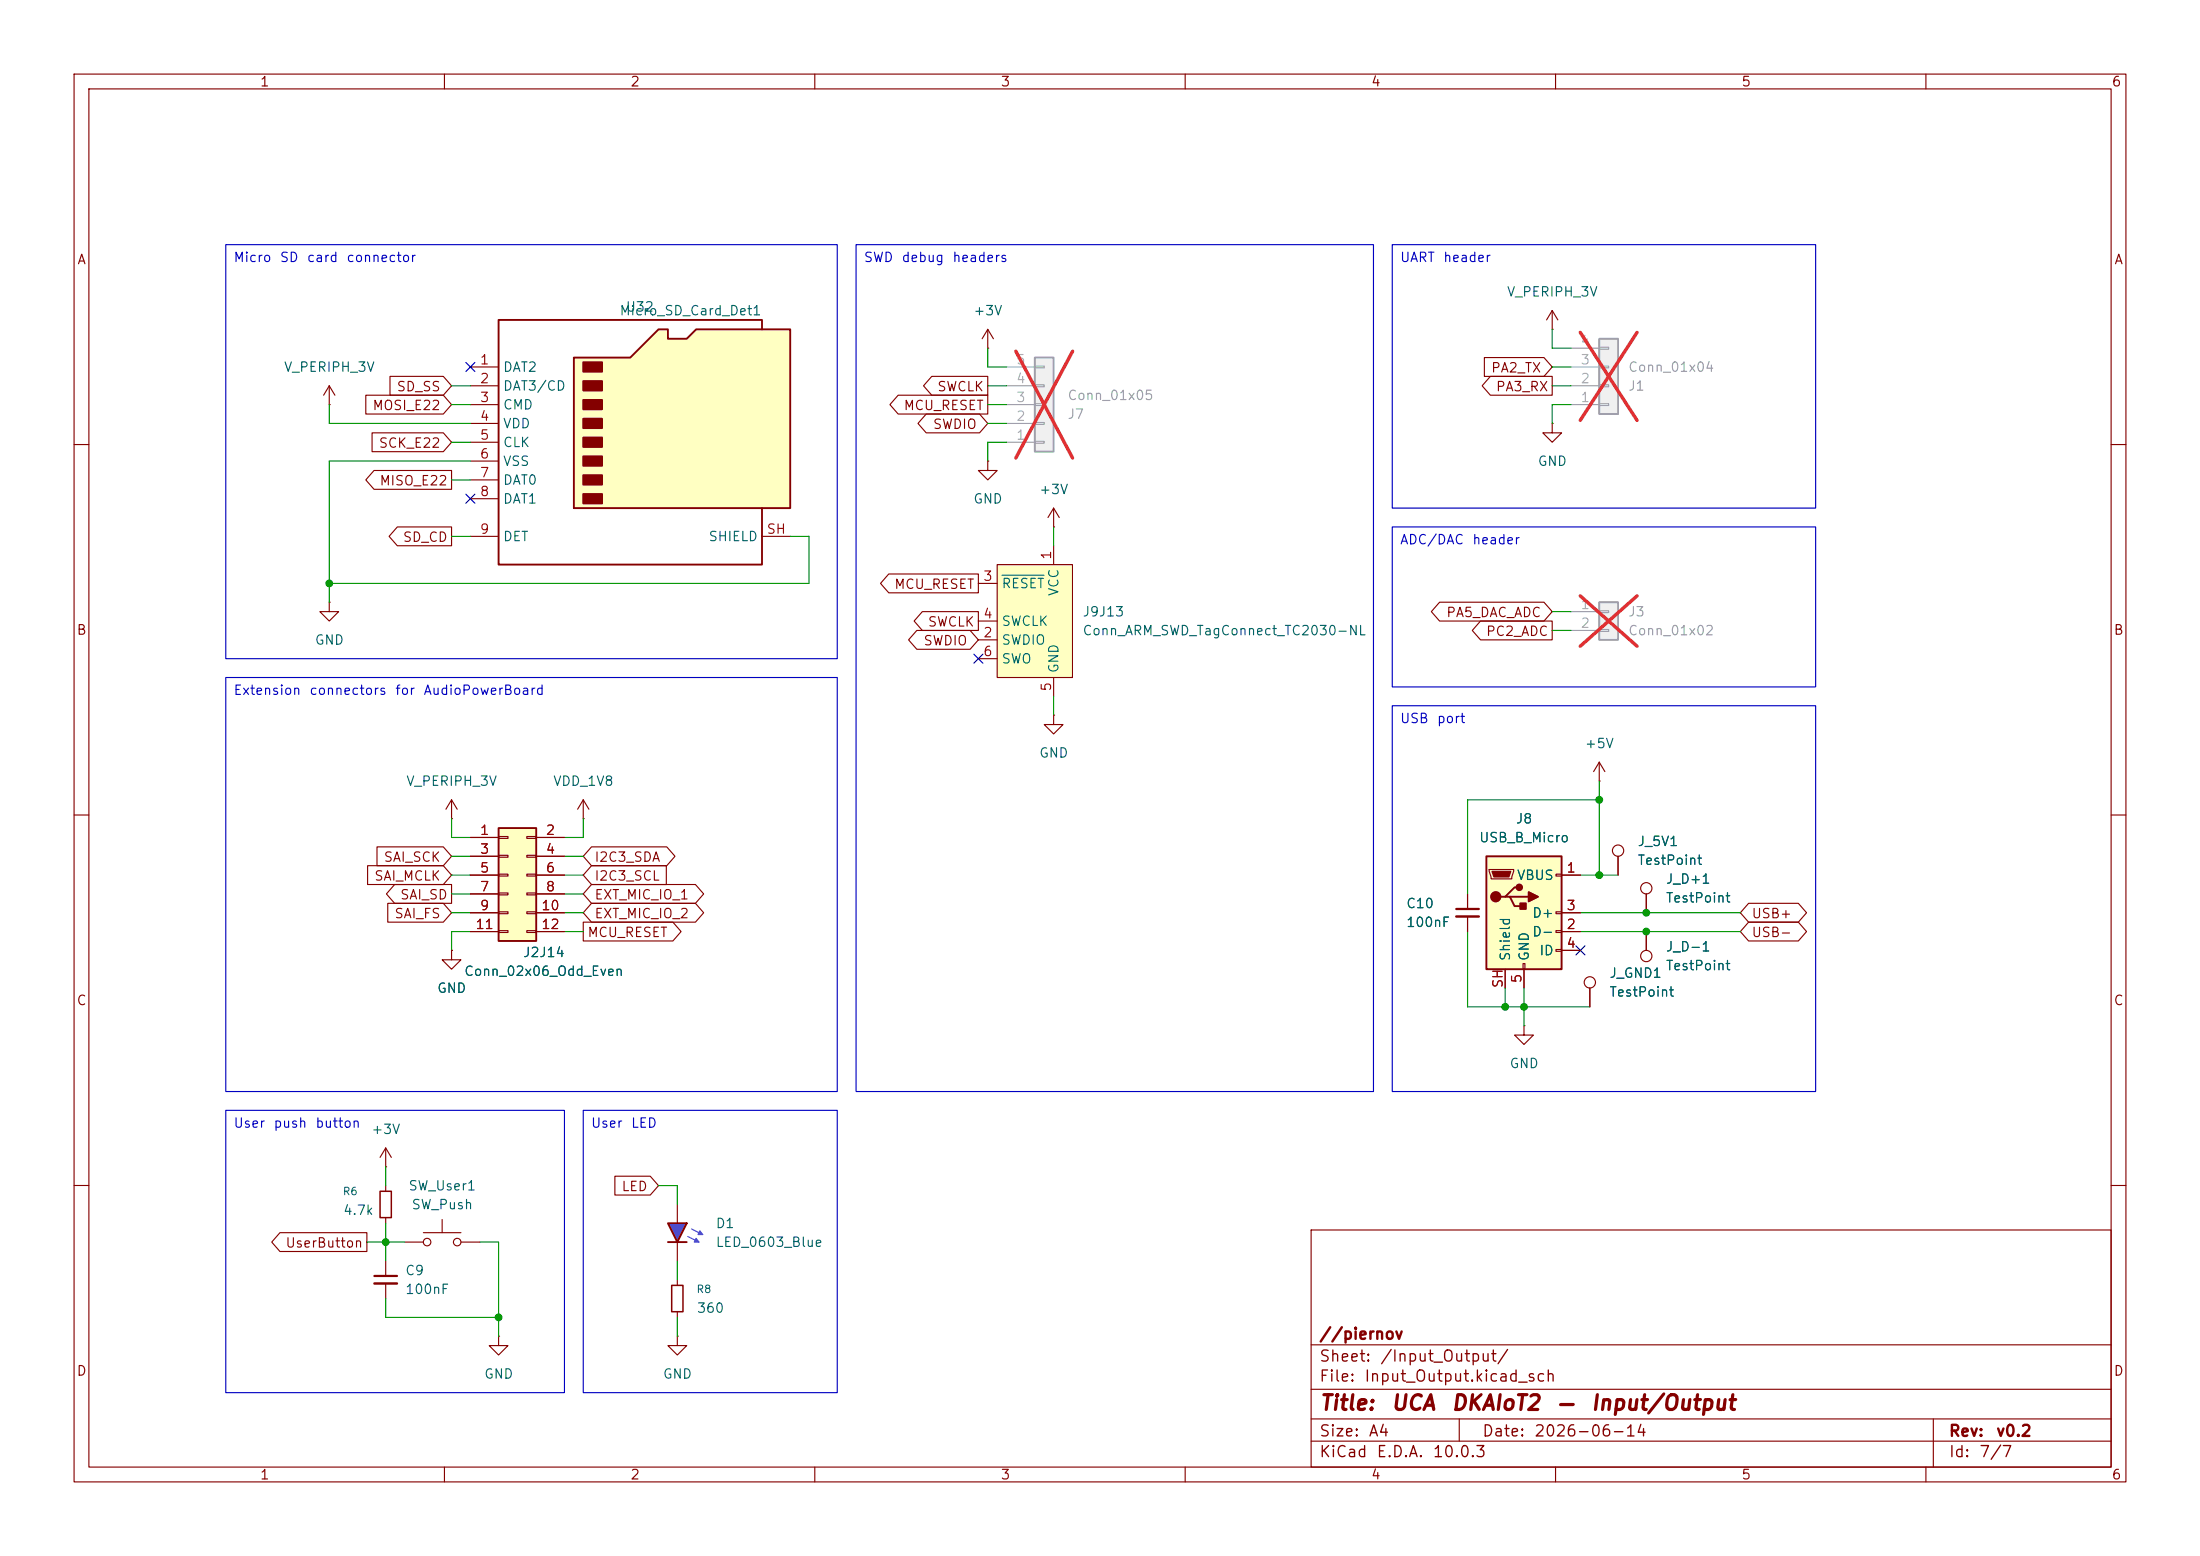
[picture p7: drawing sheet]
<svg xmlns="http://www.w3.org/2000/svg" width="297mm" height="210mm" viewBox="0 0 297 210" stroke-linecap="round" stroke-linejoin="round" font-family="sans-serif">
<g fill="none" stroke="#840000" stroke-width=".15">
<path d="M10 10h277v190h-277zM12 12h273v186h-273zM60 10v2M110 10v2M160 10v2M210 10v2M260 10v2M10 60h2M285 60h2M10 110h2M78.7 110.5h.1M78.7 108l-.7 1.2"/>
<path d="M78.7 108l.8 1.2M78.7 108v2.5M218.4 115.6v2.5M285 110h2M10 160h2M177 166h108v32h-108zM285 160h2M60 198v2M110 198v2M160 198v2M177 194.5h108M177 191.5h108"/>
<path d="M177 187.5h108M177 181.5h108M197 191.5v3M210 198v2M260 198v2M261 191.5v6.5"/>
<circle cx="218.4" cy="114.8" r=".76"/>
</g>
<path d="M200.7 115.6h10.1v15.2h-10.1z" fill="#ffffc2"/>
<path d="M200.7 115.6h10.1v15.2h-10.1zM205.1 119.8h-.6l-1.3 1.2h-.6M203.2 121h.6l.7 1.3h1.2M203.8 121h2.6" fill="none" stroke="#840000" stroke-width=".25"/>
<g fill="none" stroke="#840000" stroke-width=".15">
<path d="M133.3 47h.1M133.3 44.5l-.7 1.2M133.3 44.5l.8 1.2M133.3 44.5v2.5M201 117.3h3.3v.3l-.2 1h-2.8zM210.1 118h.7v.2h-.7zM210.8 118.1h2.6M215.9 105.4h.1M215.9 102.9l-.8 1.2M215.9 102.9l.8 1.2M215.9 102.9v2.5M198.1 120.7v2"/>
<path d="M198.1 123.7v2M203.2 130.8v2.6M205.6 130h.3v.8h-.3zM205.7 138.4v1.3h1.3l-1.3 1.3-1.2-1.3h1.2M205.7 138.4h.1M205.7 130.8v2.6M210.1 123.1h.7v.2h-.7zM210.1 125.6h.7v.3h-.7zM210.1 128.1h.7v.3h-.7zM210.8 125.7h2.6M210.8 123.2h2.6M210.8 128.3h2.6"/>
</g>
<path d="M201.4 117.6h2.6l-.3 .8h-2z" fill="#840000" stroke="#840000" stroke-width=".15"/>
<g fill="#840000" stroke="#840000" stroke-width=".25">
<path d="M205.2 121.9h.8v.8h-.8z"/>
<path d="M206.4 120.4l1.2 .6-1.2 .7z"/>
<circle cx="201.9" cy="121" r=".63"/>
<circle cx="205.1" cy="119.8" r=".38"/>
</g>
<path d="M196.6 122.7h3" fill="none" stroke="#840000" stroke-width=".3"/>
<path d="M196.6 123.7h3" fill="none" stroke="#840000" stroke-width=".33"/>
<path d="M134.6 76.2h10.2v15.2h-10.2z" fill="#ffffc2"/>
<path d="M132.1 78.7h2.5M134.6 76.2h10.2v15.2h-10.2zM142.2 73.7v2.5M132.1 86.4h2.5M132.1 83.8h2.5M132.1 88.9h2.5M142.2 96.5v1.3h1.3l-1.3 1.3-1.2-1.3h1.2M142.2 96.5h.1M142.2 91.4v2.6M91.4 172.7v.8M91.4 177v.8" fill="none" stroke="#840000" stroke-width=".15"/>
<path d="M135.3 77.6h5.6" fill="none" stroke="#006464" stroke-width=".15"/>
<path d="M90.7 173.5h1.5v3.5h-1.5z" fill="none" stroke="#840000" stroke-width=".2"/>
<path d="M90.2 165.1h2.5l-1.3 2.5z" fill="#4646c8"/>
<path d="M90.2 165.1h2.5l-1.3 2.5zM90.2 167.6h2.5" fill="none" stroke="#840000" stroke-width=".25"/>
<path d="M92.8 166.9l1.6 .7M93.3 165.9l1.6 .7" fill="none" stroke="#4646c8" stroke-width=".15"/>
<g fill="#4646c8" stroke="#4646c8" stroke-width=".15">
<path d="M94.5 166.1l.4 .5h-.7z"/>
<path d="M94 167.1l.4 .5h-.7z"/>
</g>
<path d="M142.2 71.1h.1M142.2 68.6l-.7 1.3M142.2 68.6l.8 1.3M142.2 68.6v2.5M91.4 162.6v2.5M91.4 167.6v2.6M91.4 180.3v1.3h1.3l-1.3 1.3-1.2-1.3h1.2M91.4 180.3h.1" fill="none" stroke="#840000" stroke-width=".15"/>
<path d="M67.3 111.8h5.1v15.2h-5.1z" fill="#ffffc2"/>
<path d="M67.3 111.8h5.1v15.2h-5.1z" fill="none" stroke="#840000" stroke-width=".25"/>
<g fill="none" stroke="#840000" stroke-width=".15">
<path d="M44.4 54.6h.1M44.4 52.1l-.7 1.2M44.4 52.1l.8 1.2M44.4 52.1v2.5M61 110.5h.1M61 108l-.8 1.2M61 108l.7 1.2M61 108v2.5M63.5 113h3.8M63.5 115.6h3.8M63.5 118.1h3.8M67.3 112.9h1.3v.3h-1.3z"/>
<path d="M67.3 115.4h1.3v.3h-1.3zM67.3 118h1.3v.2h-1.3zM71.1 112.9h1.3v.3h-1.3zM71.1 115.4h1.3v.3h-1.3zM71.1 118h1.3v.2h-1.3zM72.4 113h3.8M72.4 115.6h3.8M72.4 118.1h3.8M61 128.3v1.2h1.2l-1.2 1.3-1.3-1.3h1.3M61 128.3h.1M63.5 120.7h3.8M63.5 123.2h3.8"/>
<path d="M63.5 125.7h3.8M67.3 120.5h1.3v.3h-1.3zM67.3 123.1h1.3v.2h-1.3zM67.3 125.6h1.3v.3h-1.3zM71.1 120.5h1.3v.3h-1.3zM71.1 123.1h1.3v.2h-1.3zM71.1 125.6h1.3v.3h-1.3zM72.4 120.7h3.8M72.4 123.2h3.8M72.4 125.7h3.8M52.1 157.5h.1M52.1 154.9l-.8 1.3"/>
<path d="M52.1 154.9l.7 1.3M52.1 154.9v2.6M52.1 160v.8M52.1 164.3v.8M52.1 170.2v2M52.1 173.2v2.1M54.6 167.6h2.5M57.1 166.4h5.1M59.7 164.6v1.8M62.2 167.6h2.6M67.3 180.3v1.3h1.3l-1.3 1.3-1.3-1.3h1.3M67.3 180.3h.1"/>
<circle cx="57.7" cy="167.6" r=".51"/>
<circle cx="61.7" cy="167.6" r=".51"/>
</g>
<path d="M50.5 172.2h3.1" fill="none" stroke="#840000" stroke-width=".3"/>
<path d="M50.5 173.2h3.1" fill="none" stroke="#840000" stroke-width=".33"/>
<path d="M51.3 160.8h1.5v3.5h-1.5z" fill="none" stroke="#840000" stroke-width=".2"/>
<path d="M77.5 48.3h7.6l3.8-3.8h1.3v1.2h2.5l1.3-1.2h12.7v24.1h-29.2z" fill="#ffffc2"/>
<path d="M77.5 48.3h7.6l3.8-3.8h1.3v1.2h2.5l1.3-1.2h12.7v24.1h-29.2zM102.9 44.5v-1.3h-35.6v33h35.6v-7.6" fill="none" stroke="#840000" stroke-width=".25"/>
<g fill="#840000" stroke="#840000" stroke-width=".25">
<path d="M78.7 48.9h2.6v1.3h-2.6z"/>
<path d="M78.7 51.4h2.6v1.3h-2.6z"/>
<path d="M78.7 54h2.6v1.2h-2.6z"/>
<path d="M78.7 56.5h2.6v1.3h-2.6z"/>
<path d="M78.7 59.1h2.6v1.2h-2.6z"/>
<path d="M78.7 61.6h2.6v1.3h-2.6z"/>
<path d="M78.7 64.1h2.6v1.3h-2.6z"/>
<path d="M78.7 66.7h2.6v1.2h-2.6z"/>
</g>
<g fill="none" stroke="#840000" stroke-width=".15">
<path d="M63.5 49.5h3.8M63.5 52.1h3.8M63.5 54.6h3.8M63.5 57.2h3.8M63.5 59.7h3.8M209.5 44.5h.1M209.5 41.9l-.7 1.3M209.5 41.9l.8 1.3M209.5 41.9v2.6M63.5 62.2h3.8M63.5 64.8h3.8M63.5 67.3h3.8"/>
<path d="M63.5 72.4h3.8M102.9 72.4h3.8M44.4 81.3v1.3h1.3l-1.3 1.2-1.2-1.2h1.2M44.4 81.3h.1"/>
</g>
<path d="M215.9 81.3h2.5v5.1h-2.5z" fill="#f0f0f0"/>
<path d="M215.9 81.3h2.5v5.1h-2.5z" fill="none" stroke="#a1a1a1" stroke-width=".25"/>
<path d="M212.1 82.6h3.8M212.1 85.1h3.8M215.9 82.4h1.3v.3h-1.3zM215.9 85h1.3v.2h-1.3z" fill="none" stroke="#a1a1a1" stroke-width=".15"/>
<path d="M213.3 80.4l7.7 6.8M221 80.4l-7.7 6.8" fill="none" stroke="#e12e31" stroke-width=".46"/>
<path d="M209.5 57.2v1.2h1.3l-1.3 1.3-1.2-1.3h1.2M209.5 57.2h.1" fill="none" stroke="#840000" stroke-width=".15"/>
<path d="M139.7 48.3h2.5v12.7h-2.5z" fill="#f0f0f0"/>
<path d="M139.7 48.3h2.5v12.7h-2.5z" fill="none" stroke="#a1a1a1" stroke-width=".25"/>
<path d="M135.9 59.7h3.8M135.9 57.2h3.8M135.9 54.6h3.8M135.9 52.1h3.8M135.9 49.5h3.8M139.7 59.6h1.3v.2h-1.3zM139.7 57h1.3v.3h-1.3zM139.7 54.5h1.3v.2h-1.3zM139.7 51.9h1.3v.3h-1.3zM139.7 49.4h1.3v.3h-1.3z" fill="none" stroke="#a1a1a1" stroke-width=".15"/>
<path d="M137.1 47.4l7.7 14.4M144.8 47.4l-7.7 14.4" fill="none" stroke="#e12e31" stroke-width=".46"/>
<g fill="none" stroke="#840000" stroke-width=".15">
<path d="M133.3 62.2v1.3h1.3l-1.3 1.3-1.2-1.3h1.2M133.3 62.2h.1M222.2 120.7v2.5M222.2 125.7v2.6"/>
<circle cx="222.2" cy="119.9" r=".76"/>
<circle cx="222.2" cy="129" r=".76"/>
</g>
<path d="M215.9 45.7h2.5v10.2h-2.5z" fill="#f0f0f0"/>
<path d="M215.9 45.7h2.5v10.2h-2.5z" fill="none" stroke="#a1a1a1" stroke-width=".25"/>
<path d="M212.1 54.6h3.8M212.1 52.1h3.8M212.1 49.5h3.8M212.1 47h3.8M215.9 54.5h1.3v.2h-1.3zM215.9 51.9h1.3v.3h-1.3zM215.9 49.4h1.3v.3h-1.3zM215.9 46.9h1.3v.2h-1.3z" fill="none" stroke="#a1a1a1" stroke-width=".15"/>
<path d="M213.3 44.9l7.7 11.8M221 44.9l-7.7 11.8" fill="none" stroke="#e12e31" stroke-width=".46"/>
<g fill="none" stroke="#840000" stroke-width=".15">
<path d="M49.4 53.3h10.4l1.2 1.3-1.2 1.3h-10.4zM50.2 58.4h9.6l1.2 1.3-1.2 1.3h-9.6zM52.6 50.8h7.2l1.2 1.3-1.2 1.2h-7.2zM121.3 53.3h12v2.6h-12l-1.2-1.3zM125 55.9h7.2l1.1 1.3-1.1 1.2h-7.2l-1.1-1.2zM125.8 50.8h7.5v2.5h-7.5l-1.1-1.2zM200.4 48.3h8l1.1 1.2-1.1 1.3h-8zM201.2 50.8h8.3v2.5h-8.3l-1.1-1.2zM50.5 63.5h10.5v2.5h-10.5l-1.1-1.2zM53.6 71.1h7.4v2.6h-7.4l-1.1-1.3zM120 77.5h12.1v2.5h-12.1l-1.1-1.3zM123.8 85.1h7.2l1.1 1.3-1.1 1.2h-7.2l-1.1-1.2z"/>
<path d="M124.5 82.5h7.6v2.6h-7.6l-1.1-1.3zM194.3 81.3h14.1l1.1 1.3-1.1 1.2h-14.1l-1.1-1.2zM199.9 83.8h9.6v2.6h-9.6l-1.1-1.3zM49.6 116.8h10.2l1.2 1.3-1.2 1.3h-10.2zM50.9 114.3h8.9l1.2 1.3-1.2 1.2h-8.9zM53.3 119.4h7.7v2.5h-7.7l-1.1-1.2zM63.5 118.1h3.8M63.5 113h3.8M63.5 115.6h3.8M72.4 118.1h3.8M72.4 113h3.8M72.4 115.6h3.8"/>
<path d="M79.9 119.4h14l1.1 1.3-1.1 1.2h-14l-1.2-1.2zM79.9 114.3h10.1l1.1 1.3-1.1 1.2h-10.1l-1.2-1.2zM79.9 116.8h10.1v2.6h-10.1l-1.2-1.3zM210.8 118.1h2.6M218.4 115.6v2.5M52.3 121.9h7.5l1.2 1.3-1.2 1.3h-7.5zM61 128.3h.1M63.5 125.7h3.8M63.5 123.2h3.8M63.5 120.7h3.8M72.4 125.7h3.8M72.4 123.2h3.8"/>
<path d="M72.4 120.7h3.8M78.7 124.5h12.1l1.2 1.2-1.2 1.3h-12.1zM79.9 121.9h14l1.1 1.3-1.1 1.3h-14l-1.2-1.3zM198.1 120.7v2M198.1 123.7v2M203.2 130.8v2.6M205.7 130.8v2.6M210.8 125.7h2.6M210.8 123.2h2.6M210.8 128.3h2.6M214.6 133.4v2.5M222.2 120.7v2.5"/>
<path d="M222.2 125.7v2.6M236.1 121.9h6.7l1.1 1.3-1.1 1.3h-6.7l-1.2-1.3zM236.1 124.5h6.7l1.1 1.2-1.1 1.3h-6.7l-1.2-1.3zM83 158.7h4.8l1.1 1.3-1.1 1.3h-4.8zM37.8 166.4h11.7v2.5h-11.7l-1.1-1.3z"/>
<circle cx="214.6" cy="132.6" r=".76"/>
</g>
<g fill="none" stroke="#009600" stroke-width=".15">
<path d="M44.4 54.6v2.6h19.1M61 59.7h2.5M61 52.1h2.5M61 54.6h2.5M133.3 57.2h2.6M133.3 52.1h2.6M133.3 54.6h2.6M133.3 47v2.5h2.6M135.9 59.7h-2.6v2.5M209.5 52.1h2.6M209.5 49.5h2.6M209.5 44.5v2.5h2.6"/>
<path d="M212.1 54.6h-2.6v2.6M61 72.4h2.5M61 64.8h2.5M63.5 62.2h-19.1v19.1M106.7 72.4h2.5v6.3h-64.8M142.2 71.1v2.6M142.2 94v2.5M209.5 85.1h2.6M209.5 82.6h2.6M61 110.5v2.5h2.5M61 115.6h2.5M61 118.1h2.5"/>
<path d="M76.2 115.6h2.5M76.2 118.1h2.5M78.7 110.5v2.5h-2.5M213.4 118.1h5M215.9 108h-17.8v12.7M215.9 105.4v12.7M61 120.7h2.5M61 123.2h2.5M63.5 125.7h-2.5v2.6M76.2 120.7h2.5M76.2 123.2h2.5M76.2 125.7h2.5"/>
<path d="M198.1 125.7v10.2h16.5M203.2 133.4v2.5M205.7 133.4v5M213.4 123.2h21.5M213.4 125.7h21.5M52.1 157.5v2.5M49.5 167.6h5.1M52.1 175.3v2.5h15.2M52.1 165.1v5.1M64.8 167.6h2.5v12.7M88.9 160h2.5v2.6M91.4 170.2v2.5"/>
<path d="M91.4 177.8v2.5"/>
</g>
<path d="M62.9 48.9l1.2 1.2M64.1 48.9l-1.2 1.2M62.9 66.7l1.2 1.2M64.1 66.7l-1.2 1.2M131.5 88.3l1.2 1.2M132.7 88.3l-1.2 1.2M212.8 127.7l1.2 1.2M214 127.7l-1.2 1.2" fill="none" stroke="#000084" stroke-width=".15"/>
<path d="M30.5 33h82.5v55.9h-82.5zM115.6 33h69.8v114.3h-69.8zM188 33h57.1v35.6h-57.1zM188 71.1h57.1v21.6h-57.1zM30.5 91.4h82.5v55.9h-82.5zM188 95.3h57.1v52h-57.1zM30.5 149.9h45.7v38.1h-45.7zM78.7 149.9h34.3v38.1h-34.3z" fill="none" stroke="#0000c2" stroke-width=".15"/>
<g fill="#009600" stroke="#009600" stroke-width=".14">
<circle cx="205.7" cy="135.9" r=".46"/>
<circle cx="203.2" cy="135.9" r=".46"/>
<circle cx="215.9" cy="118.1" r=".46"/>
<circle cx="222.2" cy="123.2" r=".46"/>
<circle cx="222.2" cy="125.7" r=".46"/>
<circle cx="215.9" cy="108" r=".46"/>
<circle cx="52.1" cy="167.6" r=".46"/>
<circle cx="67.3" cy="177.8" r=".46"/>
<circle cx="44.4" cy="78.7" r=".46"/>
</g>
<g font-size="2" fill="#840000">
<text x="178" y="190.8">Title:</text>
<text x="187.7" y="190.8">UCA</text>
<text x="195.8" y="190.8">DKAIoT2</text>
<text x="210" y="190.8">—</text>
<text x="214.6" y="190.8">Input/Output</text>
</g>
<g font-size="1.5" fill="#840000">
<text x="178" y="184.2">Sheet:</text>
<text x="178" y="181.2">//piernov</text>
<text x="186.2" y="184.2">/Input_Output/</text>
<text x="178" y="186.9">File:</text>
<text x="184.1" y="186.9">Input_Output.kicad_sch</text>
<text x="178" y="197.1">KiCad</text>
<text x="178" y="194.3">Size:</text>
<text x="184.7" y="194.3">A4</text>
<text x="185.7" y="197.1">E.D.A.</text>
<text x="193.3" y="197.1">10.0.3</text>
<text x="200" y="194.3">Date:</text>
<text x="207" y="194.3">2026-06-14</text>
<text x="263" y="194.3">Rev:</text>
<text x="263" y="197.1">Id:</text>
<text x="267.1" y="197.1">7/7</text>
<text x="269.4" y="194.3">v0.2</text>
</g>
<g font-size="1.3" fill="#840000">
<text x="35" y="12">1</text>
<text x="85" y="12">2</text>
<text x="135" y="12">3</text>
<text x="185" y="12">4</text>
<text x="235" y="12">5</text>
<text x="285" y="12">6</text>
<text x="10.3" y="36">A</text>
<text x="285.3" y="36">A</text>
<text x="53.5" y="53.1">SD_SS</text>
<text x="126.4" y="53.1">SWCLK</text>
<text x="201.2" y="50.6">PA2_TX</text>
<text x="201.9" y="53.1">PA3_RX</text>
<text x="50.2" y="55.7">MOSI_E22</text>
<text x="121.9" y="55.7">MCU_RESET</text>
<text x="125.9" y="58.2">SWDIO</text>
<text x="51" y="60.8">SCK_E22</text>
<text x="51.1" y="65.8">MISO_E22</text>
<text x="54.3" y="73.5">SD_CD</text>
<text x="120.6" y="79.8">MCU_RESET</text>
<text x="195.2" y="83.6">PA5_DAC_ADC</text>
<text x="10.3" y="86">B</text>
<text x="124.6" y="87.4">SWDIO</text>
<text x="125.2" y="84.9">SWCLK</text>
<text x="200.5" y="86.2">PC2_ADC</text>
<text x="285.3" y="86">B</text>
<text x="50.4" y="119.2">SAI_MCLK</text>
<text x="51.7" y="116.6">SAI_SCK</text>
<text x="80.2" y="116.6">I2C3_SDA</text>
<text x="80.2" y="119.2">I2C3_SCL</text>
<text x="53.2" y="124.3">SAI_FS</text>
<text x="53.9" y="121.7">SAI_SD</text>
<text x="80.2" y="121.7">EXT_MIC_IO_1</text>
<text x="80.2" y="124.3">EXT_MIC_IO_2</text>
<text x="236.4" y="124.3">USB+</text>
<text x="79.2" y="126.8">MCU_RESET</text>
<text x="236.4" y="126.8">USB-</text>
<text x="10.3" y="136">C</text>
<text x="285.3" y="136">C</text>
<text x="83.8" y="161.1">LED</text>
<text x="38.4" y="168.7">UserButton</text>
<text x="10.3" y="186">D</text>
<text x="285.3" y="186">D</text>
<text x="35" y="200">1</text>
<text x="85" y="200">2</text>
<text x="135" y="200">3</text>
<text x="185" y="200">4</text>
<text x="235" y="200">5</text>
<text x="285" y="200">6</text>
</g>
<g font-size="1.3" fill="#0000c2">
<text x="31.4" y="35.7">Micro</text>
<text x="37.7" y="35.7">SD</text>
<text x="41.3" y="35.7">card</text>
<text x="46.7" y="35.7">connector</text>
<text x="116.5" y="35.7">SWD</text>
<text x="121.6" y="35.7">debug</text>
<text x="128.5" y="35.7">headers</text>
<text x="188.9" y="35.7">UART</text>
<text x="194.7" y="35.7">header</text>
<text x="188.9" y="73.8">ADC/DAC</text>
<text x="198.7" y="73.8">header</text>
<text x="31.4" y="94.1">Extension</text>
<text x="41.7" y="94.1">connectors</text>
<text x="53.2" y="94.1">for</text>
<text x="57.1" y="94.1">AudioPowerBoard</text>
<text x="188.9" y="97.9">USB</text>
<text x="193.9" y="97.9">port</text>
<text x="31.4" y="152.5">User</text>
<text x="36.8" y="152.5">push</text>
<text x="42.5" y="152.5">button</text>
<text x="79.7" y="152.5">User</text>
<text x="85.1" y="152.5">LED</text>
</g>
<g font-size="1.3" fill="#006464">
<text x="203.3" y="40.3">V_PERIPH_3V</text>
<text x="83.5" y="42.9">Micro_SD_Card_Det1</text>
<text x="84.4" y="42.4">U32</text>
<text x="131.3" y="42.9">+3V</text>
<text x="38.2" y="50.5">V_PERIPH_3V</text>
<text x="67.8" y="50.5">DAT2</text>
<text x="67.8" y="53">DAT3/CD</text>
<text x="67.8" y="55.6">CMD</text>
<text x="67.8" y="58.1">VDD</text>
<text x="67.8" y="60.7">CLK</text>
<text x="67.8" y="63.2">VSS</text>
<text x="67.8" y="65.7">DAT0</text>
<text x="207.5" y="63.2">GND</text>
<text x="67.8" y="68.3">DAT1</text>
<text x="131.3" y="68.3">GND</text>
<text x="140.2" y="67">+3V</text>
<text x="67.8" y="73.4">DET</text>
<text x="95.6" y="73.4">SHIELD</text>
<text x="135.1" y="79.7">RESET</text>
<text x="143.2" y="80.5" transform="rotate(-90 143.2 80.5)">VCC</text>
<text x="146.1" y="83.5">J9J13</text>
<text x="42.4" y="87.3">GND</text>
<text x="135.1" y="87.3">SWDIO</text>
<text x="135.1" y="84.8">SWCLK</text>
<text x="135.1" y="89.9">SWO</text>
<text x="146.1" y="86.1">Conn_ARM_SWD_TagConnect_TC2030-NL</text>
<text x="143.2" y="90.9" transform="rotate(-90 143.2 90.9)">GND</text>
<text x="213.9" y="101.3">+5V</text>
<text x="54.8" y="106.4">V_PERIPH_3V</text>
<text x="74.6" y="106.4">VDD_1V8</text>
<text x="140.2" y="102.6">GND</text>
<text x="204.5" y="111.5">J8</text>
<text x="199.6" y="114">USB_B_Micro</text>
<text x="204.7" y="119.1">VBUS</text>
<text x="221" y="117">TestPoint</text>
<text x="221" y="114.5">J_5V1</text>
<text x="224.8" y="119.6">J_D+1</text>
<text x="189.7" y="125.4">100nF</text>
<text x="189.7" y="122.9">C10</text>
<text x="206.8" y="124.2">D+</text>
<text x="224.8" y="122.1">TestPoint</text>
<text x="70.5" y="129.5">J2J14</text>
<text x="204.2" y="129.8" transform="rotate(-90 204.2 129.8)">Shield</text>
<text x="206.7" y="129.8" transform="rotate(-90 206.7 129.8)">GND</text>
<text x="206.8" y="126.7">D-</text>
<text x="207.7" y="129.2">ID</text>
<text x="224.8" y="128.7">J_D-1</text>
<text x="224.8" y="131.3">TestPoint</text>
<text x="58.9" y="134.3">GND</text>
<text x="62.6" y="132">Conn_02x06_Odd_Even</text>
<text x="217.2" y="134.8">TestPoint</text>
<text x="217.2" y="132.3">J_GND1</text>
<text x="203.7" y="144.5">GND</text>
<text x="50" y="153.4">+3V</text>
<text x="55.1" y="161">SW_User1</text>
<text x="46.2" y="164.3">4.7k</text>
<text x="55.5" y="163.5">SW_Push</text>
<text x="96.5" y="166.1">D1</text>
<text x="54.6" y="172.4">C9</text>
<text x="96.5" y="168.6">LED_0603_Blue</text>
<text x="54.6" y="175">100nF</text>
<text x="94" y="177.5">360</text>
<text x="65.3" y="186.4">GND</text>
<text x="89.4" y="186.4">GND</text>
</g>
<g font-size="1.3" fill="#aaa">
<text x="213.3" y="47">4</text>
<text x="137.1" y="52">4</text>
<text x="137.1" y="49.5">5</text>
<text x="213.3" y="52">2</text>
<text x="213.3" y="49.5">3</text>
<text x="137.1" y="59.7">1</text>
<text x="137.1" y="57.1">2</text>
<text x="137.1" y="54.6">3</text>
<text x="213.3" y="54.6">1</text>
<text x="213.3" y="82.5">1</text>
<text x="213.3" y="85.1">2</text>
</g>
<g font-size="1.3" fill="#a90000">
<text x="64.7" y="49.5">1</text>
<text x="64.7" y="52">2</text>
<text x="64.7" y="54.6">3</text>
<text x="64.7" y="57.1">4</text>
<text x="64.7" y="59.7">5</text>
<text x="64.7" y="62.2">6</text>
<text x="64.7" y="64.7">7</text>
<text x="64.7" y="67.3">8</text>
<text x="64.7" y="72.4">9</text>
<text x="103.4" y="72.4">SH</text>
<text x="142.2" y="75.6" transform="rotate(-90 142.2 75.6)">1</text>
<text x="132.6" y="78.7">3</text>
<text x="132.6" y="83.8">4</text>
<text x="132.6" y="86.3">2</text>
<text x="132.6" y="88.9">6</text>
<text x="142.2" y="93.4" transform="rotate(-90 142.2 93.4)">5</text>
<text x="64.7" y="113">1</text>
<text x="73.6" y="113">2</text>
<text x="64.7" y="115.5">3</text>
<text x="64.7" y="118.1">5</text>
<text x="73.6" y="115.5">4</text>
<text x="73.6" y="118.1">6</text>
<text x="211.4" y="118.1">1</text>
<text x="64.1" y="125.7">11</text>
<text x="64.7" y="120.6">7</text>
<text x="64.7" y="123.2">9</text>
<text x="73" y="123.2">10</text>
<text x="73" y="125.7">12</text>
<text x="73.6" y="120.6">8</text>
<text x="211.4" y="125.7">2</text>
<text x="211.4" y="123.2">3</text>
<text x="211.4" y="128.2">4</text>
<text x="203.2" y="133.5" transform="rotate(-90 203.2 133.5)">SH</text>
<text x="205.7" y="132.8" transform="rotate(-90 205.7 132.8)">5</text>
</g>
<g font-size="1.3" fill="#989898">
<text x="219.7" y="53">J1</text>
<text x="219.7" y="50.5">Conn_01x04</text>
<text x="144" y="56.9">J7</text>
<text x="144" y="54.3">Conn_01x05</text>
<text x="219.7" y="83.5">J3</text>
<text x="219.7" y="86.1">Conn_01x02</text>
</g>
<g font-size="1" fill="#006464">
<text x="46.2" y="161.6">R6</text>
<text x="93.9" y="174.8">R8</text>
</g>
</svg>
